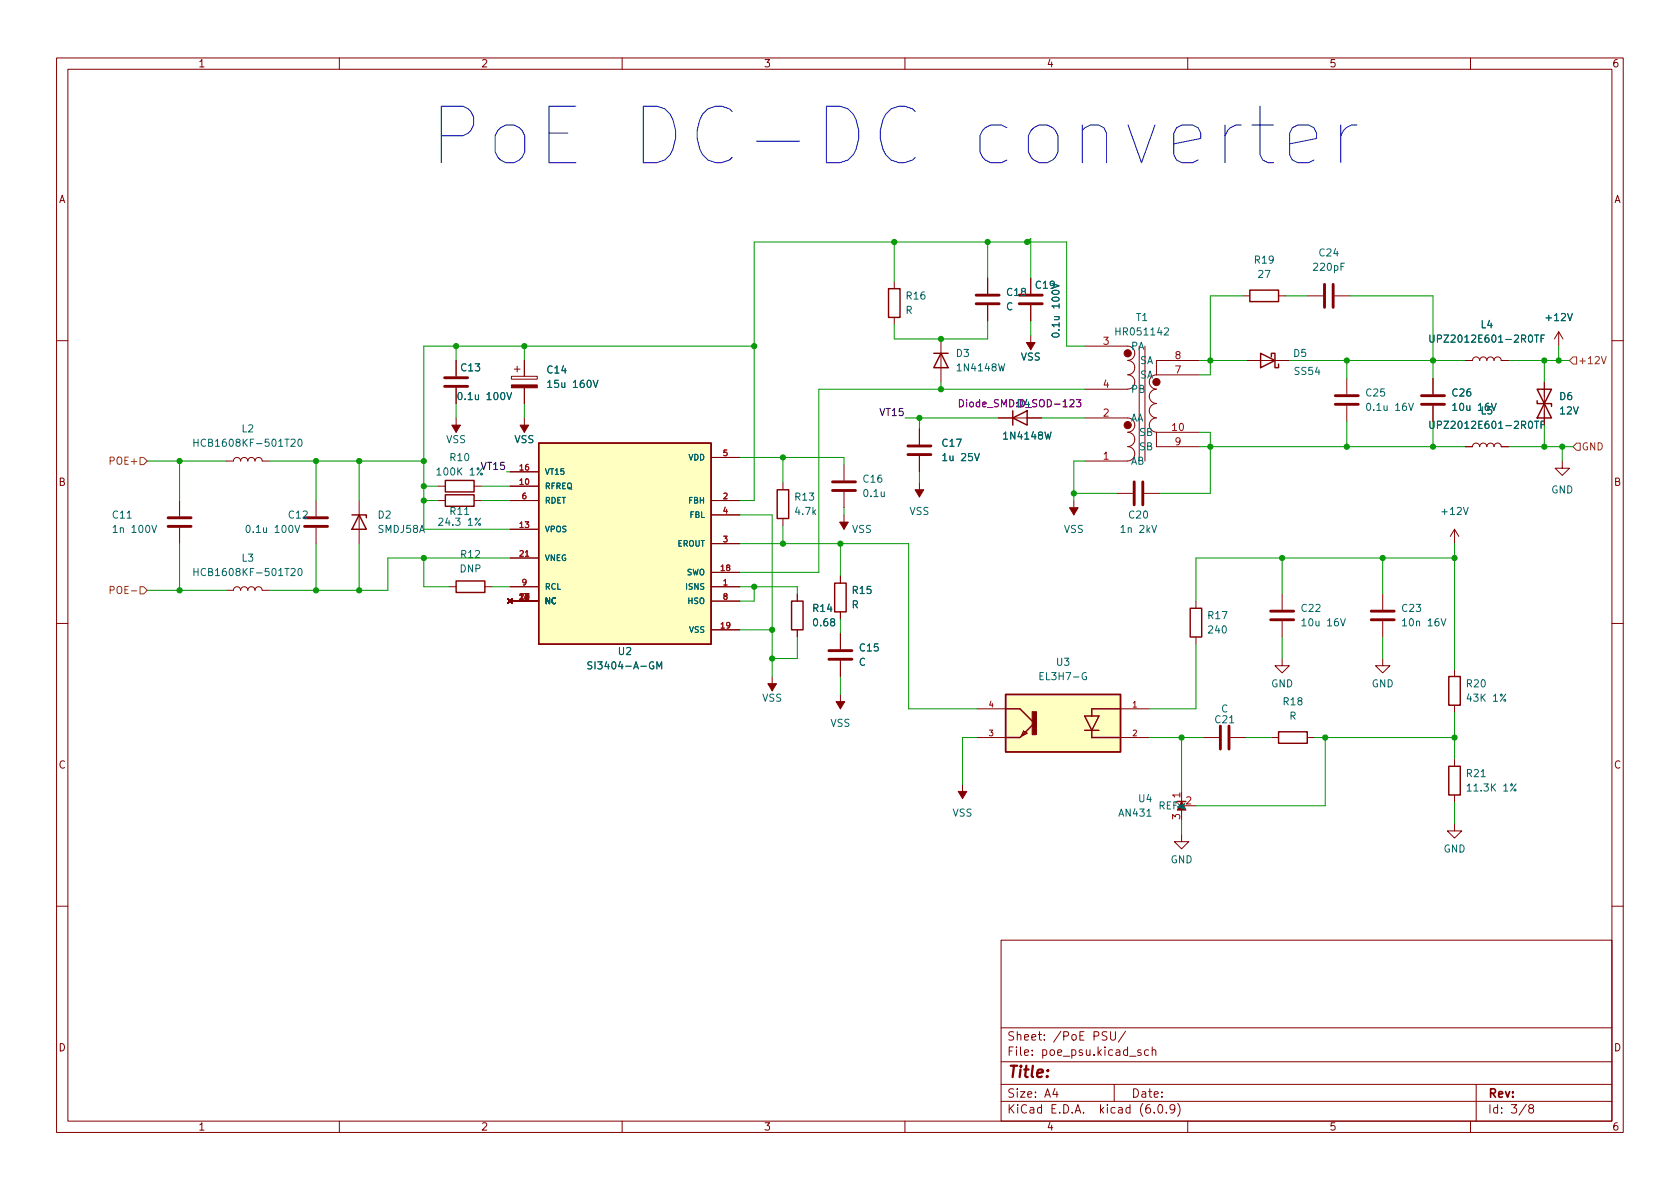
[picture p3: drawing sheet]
<svg xmlns="http://www.w3.org/2000/svg" width="297mm" height="210mm" viewBox="0 0 297 210" stroke-linecap="round" stroke-linejoin="round" font-family="sans-serif">
<g fill="none" stroke="#840000" stroke-width=".18">
<path d="M10 10.2h277v190.1h-277zM12 12.2h273v186.1h-273zM60 10.2v2M110 10.2v2M160 10.2v2M210 10.2v2M260 10.2v2M158.1 49.8v1.2M158.1 56.1v1.3M166.4 59.9v7.7M174.6 49.1v2.8M174.6 54v2.8"/>
<path d="M182.2 49.1v2.8M182.2 54v2.8M182.2 59.3v2.5M219.7 52.3h1.3M226.1 52.3h1.2M231.1 52.3h2.8M236 52.3h2.8M275.6 58.7l-.8 1.2M275.6 58.7v2.5M275.6 58.7l.8 1.2M10 60.2h2M80.6 63.7v2.8"/>
<path d="M80.6 68.6v2.8M80.6 73.9v2.5M90.4 66.5h4.6v.6h-4.6zM90.9 65.3h1M91.4 64.8v1M92.7 63.7v2.8M92.7 68.6v2.8M92.7 73.9v2.5M162.6 75.8v2.8M176.5 73.9h7.6M191.8 73.9h7.6a1.26 1.26 0 0 1 1.2 1.3 1.26 1.26 0 0 1-1.2 1.2M191.8 61.2h7.6a1.27 1.27 0 0 1 1.2 1.3 1.27 1.27 0 0 1-1.2 1.2 1.26 1.26 0 0 1 1.2 1.3 1.26 1.26 0 0 1-1.2 1.3"/>
<path d="M199.4 79a1.26 1.26 0 0 1 1.2 1.2 1.26 1.26 0 0 1-1.2 1.3h-7.6M199.4 76.4a1.26 1.26 0 0 1 1.2 1.3 1.26 1.26 0 0 1-1.2 1.3M199.4 66.3a1.26 1.26 0 0 1 1.2 1.2 1.26 1.26 0 0 1-1.2 1.3h-7.6M201.4 61.2v20.3M202.4 61.2v20.3M204.5 73.9a1.26 1.26 0 0 0-1.3 1.3 1.26 1.26 0 0 0 1.3 1.2M204.5 71.4a1.26 1.26 0 0 0-1.3 1.2 1.26 1.26 0 0 0 1.3 1.3M204.5 66.3a1.27 1.27 0 0 0-1.3 1.3 1.27 1.27 0 0 0 1.3 1.2 1.26 1.26 0 0 0-1.3 1.3 1.26 1.26 0 0 0 1.3 1.2M204.5 66.3h7.6M212.1 76.4h-7.6v2.6h7.6M212.1 63.7h-7.6v2.6M220.3 63.7h7.7"/>
<path d="M238.1 66.9v2.8M238.1 71.7v2.8M253.4 66.9v2.8M253.4 71.7v2.8M259.1 79h1.2a.64 .64 0 0 1 .7-.6 .64 .64 0 0 1 .6 .6 .64 .64 0 0 1 .7-.6 .64 .64 0 0 1 .6 .6 .64 .64 0 0 1 .6-.6 .64 .64 0 0 1 .7 .6 .64 .64 0 0 1 .6-.6 .64 .64 0 0 1 .6 .6h1.3M259.1 63.7h1.2a.64 .64 0 0 1 .7-.6 .64 .64 0 0 1 .6 .6 .64 .64 0 0 1 .7-.6 .64 .64 0 0 1 .6 .6 .64 .64 0 0 1 .6-.6 .64 .64 0 0 1 .7 .6 .64 .64 0 0 1 .6-.6 .64 .64 0 0 1 .6 .6h1.3M273 67.6v7.6M285 60.2h2M31.7 88.5v2.8M31.7 93.3v2.8M40 81.5h1.3a.64 .64 0 0 1 .6-.6 .64 .64 0 0 1 .6 .6 .64 .64 0 0 1 .7-.6 .64 .64 0 0 1 .6 .6 .64 .64 0 0 1 .6-.6 .64 .64 0 0 1 .7 .6 .64 .64 0 0 1 .6-.6 .64 .64 0 0 1 .7 .6h1.2M55.9 88.5v2.8"/>
<path d="M55.9 93.3v2.8M63.5 88.5v7.6M77.5 86h1.2M77.5 88.5h1.2M83.8 86h1.3M83.8 88.5h1.3M90.2 86h5M90.2 93.6h5M90.2 83.4h5M90.2 88.5h5M90.2 98.7h5M125.7 88.5h5.1"/>
<path d="M125.7 96.1h5.1M125.7 91.1h5.1M125.7 80.9h5.1M138.4 85.3v1.3M138.4 91.7v1.3M149.2 82.2v2.8M149.2 87v2.8M149.2 91.1v2.5M162.6 80.6v2.8M162.6 85.3v2.6M189.9 88.5v2.6M197.5 87.2h2.8"/>
<path d="M202.3 87.2h2.8M257.2 93.6v2.5M257.2 93.6l-.8 1.3M257.2 93.6l.7 1.3M276.2 81.5v1.3h1.3l-1.3 1.3-1.2-1.3h1.2M10 110.2h2M40 104.4h1.3a.64 .64 0 0 1 .6-.6 .64 .64 0 0 1 .6 .6 .64 .64 0 0 1 .7-.6 .64 .64 0 0 1 .6 .6 .64 .64 0 0 1 .6-.6 .64 .64 0 0 1 .7 .6 .64 .64 0 0 1 .6-.6 .64 .64 0 0 1 .7 .6h1.2M79.4 103.8h1.2M85.7 103.8h1.3M89.8 105.9l.8 .8M90.2 103.8h5M90.2 106.3h5"/>
<path d="M90.6 105.9l-.8 .8M125.7 103.8h5.1M125.7 106.3h5.1M125.7 101.2h5.1M125.7 111.4h5.1M136.5 119.6v2.6M141 105v1.3M141 111.4v1.2M148.6 101.8v1.3M148.6 108.2v1.3M148.6 112v2.8M148.6 116.8v2.8"/>
<path d="M211.5 106.3v1.3M211.5 112.6v1.3M226.7 116.5v1.2h1.3l-1.3 1.3-1.3-1.3h1.3M226.7 105v2.8M226.7 109.8v2.8M244.5 116.5v1.2h1.2l-1.2 1.3-1.3-1.3h1.3M244.5 105v2.8M244.5 109.8v2.8M257.2 118.4v1.2M285 110.2h2M148.6 122.8v2.5M170.2 138.7v2.5"/>
<path d="M172.7 130.4h5.1M172.7 125.3h5.1M181 129.3l.6 .4-1 .5zM198.1 130.4h5.1M198.1 125.3h5.1M212.7 130.4h2.8M217.6 130.4h2.7M224.8 130.4h1.3M231.1 130.4h1.3M257.2 124.7v1.3M257.2 134.2v1.3M208.9 147.6v1.2h1.3l-1.3 1.3-1.3-1.3h1.3"/>
<path d="M208.9 141.2v2.6M208.9 142.5h2.6M257.2 145.7v1.2h1.2l-1.2 1.3-1.3-1.3h1.3M257.2 140.6v1.3M10 160.2h2M177 166.3h108v32h-108zM285 160.2h2M60 198.3v2M110 198.3v2M160 198.3v2M177 194.8h108M177 191.8h108"/>
<path d="M177 187.8h108M177 181.8h108M186.5 192.5l-.4 1h1M186.9 193v1M195.7 182.5l-.6-.1-.2 .3 .1 .4 .6 .3v.4l-.2 .1h-.5M196.4 182.4v1.2l.2 .3h.5l.1-.3v-1.2M197 191.8v3M199 182.4l-1.3 1.9M201.7 185.7l-.3-.1-.3 .2 .1 .3 .5 .1v.4h-.6M203.1 185.7l-.5-.1-.2 .3v.4l.1 .3h.6M203.7 185.8l.2-.2 .4 .1 .1 .9M203.7 185.1v1.5"/>
<path d="M204.1 196.7v.1M204.9 195.4l.2-.1a.81 .81 0 0 1 .6 .7 .81 .81 0 0 1-.3 .8h-.2a.81 .81 0 0 1-.6-.6 .81 .81 0 0 1 .3-.8zM206.2 196.7v.1M207.7 196l-.3 .3h-.3l-.2-.3 .1-.6 .4-.1 .2 .2a.99 .99 0 0 1-.3 1.3h-.3M208.2 195.1a1.72 1.72 0 0 1 0 2.3M210 198.3v2M260 198.3v2M261 191.8v6.5M269.9 195.3l-1.3 1.9M270.6 196l-.3-.3 .1-.2 .2-.2 .4 .1 .2 .2-.1 .2-.7 .2-.1 .3v.2l.3 .3h.4l.2-.3-.1-.4-.2-.1"/>
</g>
<g fill="#ffffc2" stroke="#ffffc2" stroke-width=".18">
<path d="M95.2 78.4h30.5v35.5h-30.5z"/>
<path d="M177.8 122.8h20.3v10.2h-20.3z"/>
<path d="M181 129.3l.6 .4-1 .5z"/>
</g>
<g fill="none" stroke="#840000" stroke-width=".25">
<path d="M157.1 51h2v5.1h-2zM221 51.3h5.1v2h-5.1zM95.2 78.4h30.5v35.5h-30.5zM165.1 62.5h2.5M166.4 62.5l1.2 2.5h-2.5zM179.1 73.9l2.5-1.3v2.6zM179.1 72.6v2.6M222.9 62.5l2.5 1.2-2.5 1.3zM224.8 63.1v-.6h.6v2.5h.7v-.6M271.8 70.9v.5h2.5v.5M271.8 68.8h2.5l-2.5 5.1h2.5zM62.2 91.1h2.6v.5"/>
<path d="M63.5 91.1l1.3 2.5h-2.6zM78.7 85h5.1v2h-5.1zM78.7 87.5h5.1v2h-5.1zM137.4 86.6h2v5.1h-2zM80.6 102.7h5.1v2.1h-5.1zM140 106.3h2v5.1h-2zM147.6 103.1h2v5.1h-2zM210.4 107.6h2.1v5h-2.1zM256.2 119.6h2v5.1h-2zM177.8 122.8h20.3v10.2h-20.3zM177.8 125.3h2.5l2.6 2.6-2.6 2.5h-2.5M191.8 129.2h2.5"/>
<path d="M191.8 126.6h2.5l-1.3 2.6zM193 129.2v1.2h5.1M198.1 125.3h-5.1v1.3M226.1 129.4h5v2h-5zM256.2 135.5h2v5.1h-2z"/>
</g>
<g fill="none" stroke="#006464" stroke-width=".18">
<path d="M186 50.1l1.3 .4-1.3 .5M186.1 59a.69 .69 0 0 1 1.2 .3 .72 .72 0 0 1-1.3-.1zM252.8 59.2v1.1l.3 .2h.3l.1-.2v-1.1M272.5 59.8h.4M273.1 59.2h-.6v1.3M34.3 77.7v1.2M34.3 78.3h.7M52.8 77.8l.2-.1a.68 .68 0 0 1 .4 .6 .68 .68 0 0 1-.4 .6l-.2-.1-.1-.4zM81.1 69.5l.2-.1a.68 .68 0 0 1 .4 .6 .68 .68 0 0 1-.4 .7l-.2-.1-.1-.4zM89.6 69.4l.4 1.3 .5-1.3M96.8 67.6l.4-.4v1.3M96.8 68.5h.8"/>
<path d="M104.9 67.2l.4 1.3 .4-1.3M249.1 71.3l.4 1.3 .4-1.3M252.8 74.5v1l.3 .3 .3-.1 .1-.2v-1M263.7 71.3l.4 1.3 .4-1.3M272.5 75.1h.4M273.1 74.5h-.6v1.3M26.8 92.9l.5 1.3 .4-1.3M43.6 93l.2-.1a.68 .68 0 0 1 .4 .6 .68 .68 0 0 1-.4 .7l-.2-.2-.1-.3zM52.1 92.9l.5 1.3 .4-1.3M34.3 100.5v1.3M34.3 101.1h.7M52.8 100.6l.2-.1a.68 .68 0 0 1 .4 .7 .68 .68 0 0 1-.4 .6l-.2-.1-.1-.4z"/>
<path d="M104.7 117.1l-.5-.1-.2 .1v.4l.5 .3 .2 .3-.3 .2-.5-.1M116.1 118.3v-1.3l.5 .9 .4-.9v1.3M192 119a.59 .59 0 0 0-.7 .6 .59 .59 0 0 0 .7 .5l.1-.4h-.2M237 109.4l.4 1.3 .5-1.3M254.8 109.4l.4 1.3 .5-1.3M259.4 139l.4-.4v1.3M259.4 139.9h.7"/>
</g>
<g fill="none" stroke="#840000" stroke-width=".51">
<path d="M172.6 53.7h4.1M172.6 52.2h4.1M180.2 53.7h4.1M180.2 52.2h4.1M234.2 50.3v4.1M235.7 50.3v4.1M78.6 68.3h4.1M78.6 66.8h4.1M160.5 78.9h4.1M236.1 71.5h4.1M236.1 70h4.1M251.3 71.5h4.1"/>
<path d="M251.3 70h4.1M29.7 93.1h4.1M29.7 91.6h4.1M53.8 93.1h4.1M53.8 91.6h4.1M147.2 86.7h4.1M147.2 85.2h4.1M160.5 80.4h4.1M200.5 85.2v4.1M202.1 85.2v4.1M146.6 116.6h4M146.6 115.1h4"/>
<path d="M224.7 109.6h4M224.7 108.1h4M242.4 109.6h4.1M242.4 108.1h4.1M215.8 128.4v4.1M217.3 128.4v4.1"/>
</g>
<g fill="#840000" stroke="#840000" stroke-width=".18">
<path d="M181.5 60.6h1.5l-.8 1.2z"/>
<path d="M90.4 68.1h4.6v.5h-4.6z"/>
<path d="M148.5 92.3h1.5l-.8 1.3z"/>
<path d="M91.9 75.2h1.6l-.8 1.2z"/>
<path d="M161.8 86.6h1.5l-.7 1.3z"/>
<path d="M147.8 124.1h1.6l-.8 1.2z"/>
<path d="M135.8 120.9h1.5l-.8 1.3z"/>
<path d="M189.1 89.8h1.5l-.7 1.3z"/>
<path d="M79.9 75.2h1.5l-.8 1.2z"/>
<path d="M182.5 125.9h.8v4h-.8z"/>
<path d="M169.4 139.9h1.5l-.7 1.3z"/>
<circle cx="199.4" cy="75.2" r=".63"/>
<circle cx="199.4" cy="62.5" r=".63"/>
<circle cx="204.5" cy="67.6" r=".63"/>
</g>
<path d="M169.6 70.7a.64 .64 0 0 1 .8 .6 .64 .64 0 0 1-.8 .6zM190.3 70.7h.8l-.4 .5 .3 .1v.5l-.1 .1-.6-.1" fill="none" stroke="#840084" stroke-width=".18"/>
<path d="M278.1 63.1h.7v1.3h-.7l-.6-.7zM278.8 78.4h.6v1.2h-.6l-.7-.6zM283.1 63.1l.5 1.2 .4-1.2M24.8 80.9h.6l.6 .6-.6 .7h-.6zM19.5 104.4l.6-.1 .1-.2-.1-.3-.6-.1v1.3M24.8 103.8h.6l.6 .6-.6 .6h-.6z" fill="none" stroke="#725600" stroke-width=".18"/>
<path d="M222.8 18.8v8.5l.5 1 .9 .5h1M219.5 22.1a2.55 2.55 0 0 0-2.9 1.9M221.4 22.1h3.8M228 25.4l4.8-.9v-1l-.5-.9-.9-.5h-1.9l-1 .5-.5 .9v3.8l.5 1 1 .5h1.9l.9-.5M237.1 22.1v6.7M239.9 22.1a2.55 2.55 0 0 0-2.8 1.9" fill="none" stroke="#0000c2" stroke-width=".18"/>
<g fill="none" stroke="#009600" stroke-width=".18">
<path d="M158.1 42.8v7M174.6 56.8v3.1h-16.5v-2.5M174.6 42.8v6.3M181.6 42.8l.6-.6v6.9M182.2 56.8v2.5M219.7 52.3h-5.7v14h-1.9M227.3 52.3h3.8M238.8 52.3h14.6v14.6M80.6 61.2v2.5M80.6 71.4v2.5M92.7 61.2v2.5M92.7 71.4v2.5"/>
<path d="M133.3 61.2h-58.4v32.4h15.3M160 73.9h16.5M162.6 73.9v1.9M166.4 67.6v1.2M184.1 73.9h7.7M191.8 61.2h-3.2v-18.4h-55.3v45.7h-2.5M191.8 68.8h-47v32.4h-14M212.1 63.7h8.2M212.1 79h47M212.1 76.4h1.9v10.8h-8.9M228 63.7h31.1M238.1 63.7v3.2"/>
<path d="M238.1 74.5v4.5M253.4 74.5v4.5M266.7 63.7h10.8M266.7 79h11.4M273 63.7v3.9M273 75.2v3.8M275.6 61.2v2.5M276.2 79v2.5M26 81.5h14M31.7 81.5v7M31.7 96.1v8.3M47.6 81.5h27.3"/>
<path d="M55.9 81.5v7M55.9 96.1v8.3M63.5 81.5v7M63.5 96.1v8.3M74.9 98.7v5.1h4.5M74.9 86h2.6M74.9 88.5h2.6M85.1 86h5.1M85.1 88.5h5.1M89.5 83.4h.7M90.2 98.7h-21.6v5.7h-21M130.8 96.1h29.9v29.2h12"/>
<path d="M130.8 80.9h18.4v1.3M130.8 91.1h5.7v28.5M138.4 80.9v4.4M138.4 93v3.1M148.6 96.1v5.7M149.2 89.8v1.3M162.6 83.4v1.9M189.9 87.2h7.6M191.8 81.5h-1.9v7M226.7 98.7v6.3M244.5 98.7v6.3M257.2 98.7h-45.7v7.6"/>
<path d="M257.2 96.1v22.3M26 104.4h14M87 103.8h3.2M130.8 103.8h10.2v1.2M130.8 111.4h5.7M133.3 103.8v2.5h-2.5M141 112.6v3.9h-4.5M148.6 109.5v2.5M148.6 119.6v3.2M211.5 113.9v11.4h-8.3M226.7 112.6v3.9M244.5 112.6v3.9"/>
<path d="M172.7 130.4h-2.5v8.3M203.2 130.4h9.5M208.9 130.4v9.5M220.3 130.4h4.5M232.4 130.4h24.8M234.3 130.4v12.1h-22.8M257.2 126v8.2M208.9 145v2.6M257.2 141.9v3.8"/>
</g>
<g fill="#009600" stroke="#009600" stroke-width=".18">
<circle cx="74.9" cy="86" r=".46"/>
<circle cx="74.9" cy="81.5" r=".46"/>
<circle cx="74.9" cy="88.5" r=".46"/>
<circle cx="74.9" cy="98.7" r=".46"/>
<circle cx="214" cy="63.7" r=".46"/>
<circle cx="181.6" cy="42.8" r=".46"/>
<circle cx="238.1" cy="79" r=".46"/>
<circle cx="92.7" cy="61.2" r=".46"/>
<circle cx="80.6" cy="61.2" r=".46"/>
<circle cx="244.5" cy="98.7" r=".46"/>
<circle cx="226.7" cy="98.7" r=".46"/>
<circle cx="257.2" cy="130.4" r=".46"/>
<circle cx="234.3" cy="130.4" r=".46"/>
<circle cx="257.2" cy="98.7" r=".46"/>
<circle cx="136.5" cy="111.4" r=".46"/>
<circle cx="136.5" cy="116.5" r=".46"/>
<circle cx="133.3" cy="103.8" r=".46"/>
<circle cx="138.4" cy="96.1" r=".46"/>
<circle cx="133.3" cy="61.2" r=".46"/>
<circle cx="138.4" cy="80.9" r=".46"/>
<circle cx="148.6" cy="96.1" r=".46"/>
<circle cx="273" cy="79" r=".46"/>
<circle cx="253.4" cy="79" r=".46"/>
<circle cx="253.4" cy="63.7" r=".46"/>
<circle cx="275.6" cy="63.7" r=".46"/>
<circle cx="276.2" cy="79" r=".46"/>
<circle cx="238.1" cy="63.7" r=".46"/>
<circle cx="273" cy="63.7" r=".46"/>
<circle cx="166.4" cy="68.8" r=".46"/>
<circle cx="162.6" cy="73.9" r=".46"/>
<circle cx="166.4" cy="59.9" r=".46"/>
<circle cx="158.1" cy="42.8" r=".46"/>
<circle cx="174.6" cy="42.8" r=".46"/>
<circle cx="189.9" cy="87.2" r=".46"/>
<circle cx="31.7" cy="81.5" r=".46"/>
<circle cx="63.5" cy="81.5" r=".46"/>
<circle cx="55.9" cy="81.5" r=".46"/>
<circle cx="63.5" cy="104.4" r=".46"/>
<circle cx="55.9" cy="104.4" r=".46"/>
<circle cx="31.7" cy="104.4" r=".46"/>
<circle cx="214" cy="79" r=".46"/>
<circle cx="208.9" cy="130.4" r=".46"/>
</g>
<text font-size="13.9" fill="#0000c2" x="75.6" y="29.2">PoE DC-DC converter</text>
<text font-size="2.8" fill="#840000" x="178" y="190.6">Title:</text>
<g font-size="2.1" fill="#840000">
<text x="178" y="184">Sheet: /PoE PSU/</text>
<text x="178" y="186.7">File: poe_psu.kicad_sch</text>
<text x="178" y="196.9">KiCad E.D.A. kicad (6.0.9)</text>
<text x="178" y="194.1">Size: A4</text>
<text x="200" y="194.1">Date:</text>
<text x="263" y="194.1">Rev:</text>
<text x="263" y="196.9">Id: 3/8</text>
</g>
<g font-size="1.8" fill="#840000">
<text x="35" y="11.9">1</text>
<text x="85" y="11.9">2</text>
<text x="135" y="11.9">3</text>
<text x="185" y="11.9">4</text>
<text x="235" y="11.9">5</text>
<text x="285" y="11.9">6</text>
<text x="10.3" y="35.9">A</text>
<text x="285.3" y="35.9">A</text>
<text x="10.3" y="85.9">B</text>
<text x="285.3" y="85.9">B</text>
<text x="10.3" y="135.9">C</text>
<text x="285.3" y="135.9">C</text>
<text x="10.3" y="185.9">D</text>
<text x="285.3" y="185.9">D</text>
<text x="35" y="199.9">1</text>
<text x="85" y="199.9">2</text>
<text x="135" y="199.9">3</text>
<text x="185" y="199.9">4</text>
<text x="235" y="199.9">5</text>
<text x="285" y="199.9">6</text>
</g>
<g font-size="1.8" fill="#006464">
<text x="221.9" y="46.6">R19</text>
<text x="232.4" y="47.9">220pF</text>
<text x="233.3" y="45.3">C24</text>
<text x="160.3" y="53">R16</text>
<text x="178.1" y="52.3">C18</text>
<text x="183.2" y="51">C19</text>
<text x="222.5" y="49.1">27</text>
<text x="160.1" y="55.5">R</text>
<text x="177.9" y="54.9">C</text>
<text x="187.3" y="59" transform="rotate(-90 187.3 59)">0.1u 100V</text>
<text x="197.7" y="59.3">HR051142</text>
<text x="200.9" y="56.8">T1</text>
<text x="261.9" y="58">L4</text>
<text x="273.5" y="56.8">+12V</text>
<text x="81.6" y="65.7">C13</text>
<text x="169.1" y="63.1">D3</text>
<text x="169.5" y="65.7">1N4148W</text>
<text x="180.5" y="63.7">VSS</text>
<text x="199.9" y="61.8">PA</text>
<text x="201.5" y="64.4">SA</text>
<text x="228.7" y="63.1">D5</text>
<text x="254.1" y="60.6">UPZ2012E601-2R0TF</text>
<text x="81.6" y="70.7">0.1u 100V</text>
<text x="96.8" y="66">C14</text>
<text x="97.4" y="68.6">15u 160V</text>
<text x="199.9" y="69.5">PB</text>
<text x="201.5" y="66.9">SA</text>
<text x="229" y="66.3">SS54</text>
<text x="241.6" y="70.1">C25</text>
<text x="256.8" y="70.1">C26</text>
<text x="275.8" y="70.7">D6</text>
<text x="42.8" y="76.4">L2</text>
<text x="177.7" y="77.7">1N4148W</text>
<text x="199.9" y="74.5">AA</text>
<text x="201.5" y="77.1">SB</text>
<text x="242.1" y="72.6">0.1u 16V</text>
<text x="254.1" y="75.8">UPZ2012E601-2R0TF</text>
<text x="257.3" y="72.6">10u 16V</text>
<text x="261.9" y="73.3">L5</text>
<text x="275.8" y="73.3">12V</text>
<text x="35.5" y="79">HCB1608KF-501T20</text>
<text x="78.9" y="78.4">VSS</text>
<text x="79.7" y="81.5">R10</text>
<text x="90.9" y="78.4">VSS</text>
<text x="166.7" y="79">C17</text>
<text x="167" y="81.5">1u 25V</text>
<text x="199.9" y="82.2">AB</text>
<text x="201.5" y="79.6">SB</text>
<text x="77.6" y="84.1">100K 1%</text>
<text x="140.6" y="88.5">R13</text>
<text x="152.7" y="85.3">C16</text>
<text x="152.8" y="87.9">0.1u</text>
<text x="274.3" y="87.2">GND</text>
<text x="20" y="91.7">C11</text>
<text x="20.4" y="94.2">1n 100V</text>
<text x="44.1" y="94.2">0.1u 100V</text>
<text x="51.1" y="91.7">C12</text>
<text x="66.9" y="91.7">D2</text>
<text x="66.9" y="94.2">SMDJ58A</text>
<text x="78" y="93">24.3 1%</text>
<text x="79.7" y="91.1">R11</text>
<text x="140.7" y="91.1">4.7k</text>
<text x="150.6" y="94.2">VSS</text>
<text x="160.8" y="91.1">VSS</text>
<text x="188.1" y="94.2">VSS</text>
<text x="198.4" y="94.2">1n 2kV</text>
<text x="199.7" y="91.7">C20</text>
<text x="255.1" y="91.1">+12V</text>
<text x="35.5" y="101.8">HCB1608KF-501T20</text>
<text x="42.8" y="99.3">L3</text>
<text x="81.3" y="101.2">DNP</text>
<text x="81.6" y="98.7">R12</text>
<text x="150.6" y="107.6">R</text>
<text x="150.8" y="105">R15</text>
<text x="143.8" y="108.2">R14</text>
<text x="144" y="110.7">0.68</text>
<text x="213.7" y="109.5">R17</text>
<text x="213.8" y="112">240</text>
<text x="230.2" y="108.2">C22</text>
<text x="230.6" y="110.7">10u 16V</text>
<text x="248" y="108.2">C23</text>
<text x="248.4" y="110.7">10n 16V</text>
<text x="105" y="118.4">SI3404-A-GM</text>
<text x="109.4" y="115.8">U2</text>
<text x="151.8" y="117.7">C</text>
<text x="152.1" y="115.2">C15</text>
<text x="186.8" y="117.7">U3</text>
<text x="134.8" y="124.1">VSS</text>
<text x="184.2" y="120.3">EL3H7-G</text>
<text x="215.9" y="126">C</text>
<text x="224.7" y="121.5">GND</text>
<text x="227" y="124.7">R18</text>
<text x="242.5" y="121.5">GND</text>
<text x="259.4" y="121.5">R20</text>
<text x="259.7" y="124.1">43K 1%</text>
<text x="146.8" y="128.5">VSS</text>
<text x="214.9" y="127.9">C21</text>
<text x="228" y="127.2">R</text>
<text x="259.4" y="137.4">R21</text>
<text x="201.4" y="141.9">U4</text>
<text x="204.9" y="143.1">REF</text>
<text x="209.5" y="143" transform="rotate(-90 209.5 143)">K</text>
<text x="259.8" y="139.9">11.3K 1%</text>
<text x="168.4" y="144.4">VSS</text>
<text x="198" y="144.4">AN431</text>
<text x="206.9" y="152.6">GND</text>
<text x="255.2" y="150.7">GND</text>
</g>
<g font-size="1.8" fill="#a90000">
<text x="195.1" y="61">3</text>
<text x="207.8" y="63.5">8</text>
<text x="195.1" y="68.6">4</text>
<text x="207.8" y="66">7</text>
<text x="195.1" y="73.7">2</text>
<text x="207.3" y="76.2">10</text>
<text x="195.1" y="81.3">1</text>
<text x="207.8" y="78.7">9</text>
<text x="208.7" y="141.1" transform="rotate(-90 208.7 141.1)">1</text>
<text x="209.7" y="142.2">2</text>
<text x="208.7" y="144.9" transform="rotate(-90 208.7 144.9)">3</text>
</g>
<g font-size="1.8" fill="#725600">
<text x="279" y="64.4">+12V</text>
<text x="19.8" y="82.2">POE+</text>
<text x="279.6" y="79.6">GND</text>
<text x="20.2" y="105">POE-</text>
</g>
<g font-size="1.8" fill="#0f0f0f">
<text x="155.8" y="73.6">VT15</text>
<text x="85.3" y="83.1">VT15</text>
</g>
<g font-size="1.8" fill="#840084">
<text x="170.3" y="72">Diode_SMD:D_SOD-123</text>
<text x="179.8" y="72">D4</text>
</g>
<g font-size="1.4" fill="#a90000">
<text x="91.9" y="83.2">16</text>
<text x="127.9" y="80.6">5</text>
<text x="91.9" y="85.7">10</text>
<text x="92.3" y="88.3">6</text>
<text x="127.9" y="88.3">2</text>
<text x="91.9" y="93.3">13</text>
<text x="127.9" y="95.9">3</text>
<text x="127.9" y="90.8">4</text>
<text x="91.9" y="98.4">21</text>
<text x="127.5" y="101">18</text>
<text x="92.3" y="106">72</text>
<text x="92.3" y="103.5">9</text>
<text x="92.7" y="106">2</text>
<text x="127.9" y="103.5">1</text>
<text x="127.9" y="106">8</text>
<text x="127.5" y="111.1">19</text>
<text x="174.9" y="125.1">4</text>
<text x="200.3" y="125.1">1</text>
<text x="174.9" y="130.2">3</text>
<text x="200.3" y="130.2">2</text>
</g>
<g font-size="1.4" fill="#006464">
<text x="96.3" y="83.9">VT15</text>
<text x="121.7" y="81.4">VDD</text>
<text x="96.3" y="86.5">RFREQ</text>
<text x="96.3" y="89">RDET</text>
<text x="121.8" y="89">FBH</text>
<text x="96.3" y="94.1">VPOS</text>
<text x="122" y="91.6">FBL</text>
<text x="96.3" y="99.2">VNEG</text>
<text x="119.8" y="96.6">EROUT</text>
<text x="121.3" y="101.7">SWO</text>
<text x="96.3" y="106.8">NC</text>
<text x="96.3" y="104.3">RCL</text>
<text x="121.4" y="104.3">ISNS</text>
<text x="121.6" y="106.8">HSO</text>
<text x="121.9" y="111.9">VSS</text>
</g>
</svg>
